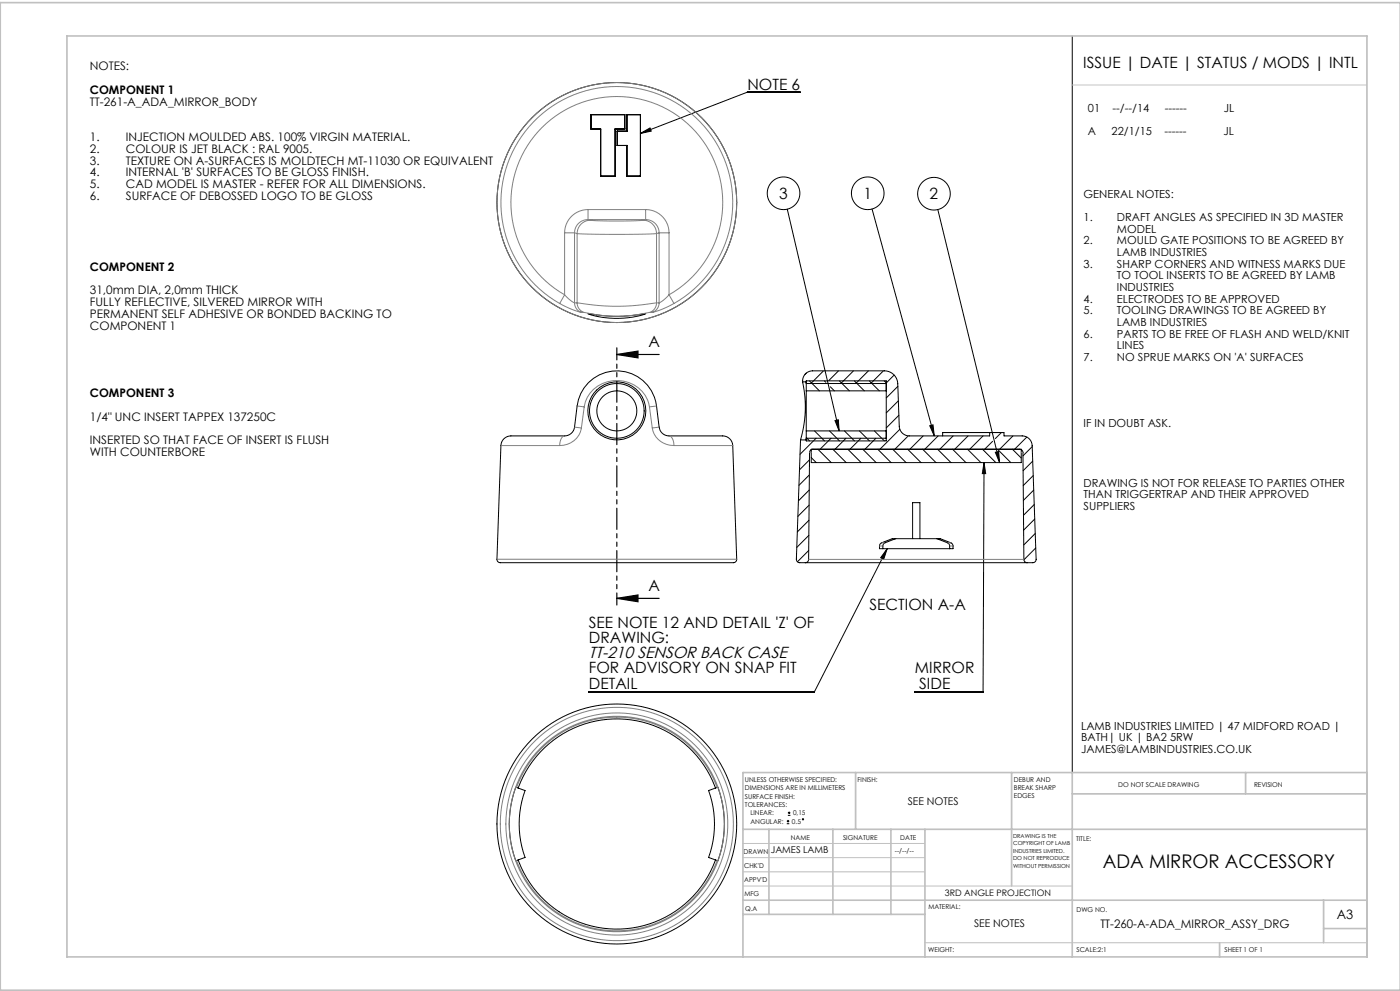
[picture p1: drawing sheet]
<svg xmlns="http://www.w3.org/2000/svg" width="420mm" height="297mm" viewBox="0 0 420 297" stroke-linecap="round" stroke-linejoin="round" font-family="sans-serif">
<g fill="none" stroke="#000" stroke-width=".3">
<path d="M321.7 10.8v220.7M177.3 34.4h10.2M177.3 34.4v4.3M180.2 38.7h-2.9M180.2 38.7v14.1M184.5 38.7h3M184.5 38.7v14.1M184.5 38.7h.1M185.1 39.3v4.3M185.1 39.3h3M185.1 39.3h.1M187.5 34.4v4.3"/>
<path d="M188.1 34.4h4M188.1 34.4v4.9M188.1 39.3h.1M192.1 34.4v18.4M192.1 34.4h.1M240.1 27.6h-15.9l-32.1 12.4M180.2 52.8h4.3M180.2 52.8h.1M185.2 43.6h-.1M188.1 52.8h4M188.1 43.6v9.2M188.1 43.6h-3"/>
<path d="M188.1 43.6h.1M188.1 52.8h.1M192.1 40l2.9-1.7 .4 1zM236.2 62.7l15.5 66.4M261.6 62.6l18.7 68M281.3 62.8l18.6 75.8M176.4 94a46.8 46.8 0 0 0 17.3 0 27.3 27.3 0 0 1-17.3 0zM240.8 114.4a3 3 0 0 1 3-3.3h21.5a4 4 0 0 1 4 3.9l.5 12.7a3 3 0 0 0 3 2.9h24.1v-1M240.8 114.4a34.5 34.5 0 0 1-.6 17.4M240.8 114.4h1.1M241.9 117.1v12M241.9 117.1v-3h24v18h-24v-3"/>
<path d="M241.9 117.1h24M241.9 114.9h24M241.9 111.8l-.5 .5M242.8 114.1l3 3M247 111.2l-3.7 3.7M247.3 114.1l.4 .5M247.8 114.9h.1M249.1 115.9l1.2 1.2M251.6 111.1l-3 2.9M251.8 114.1l3 3M256 111.1l-3.8 3.8M256.3 114.1l3 3"/>
<path d="M260.5 111.1l-3.8 3.8M260.8 114.1l3 3M265 111.1l-3.8 3.8M265.3 114.1l.6 .6M268.2 112.4l-2.5 2.5M269.4 115.8l-3.5 3.5M151.2 131.5a6.1 6.1 0 0 1 4.4-.9h12.3a3.5 3.5 0 0 0 4.3-2l.1-.4a31.9 31.9 0 0 1 2-10.3 12 12 0 0 1 12.7-6.6 12 12 0 0 1 10 10.4l.7 6.3a3 3 0 0 0 3 2.6h15.4a3.2 3.2 0 0 1 3.7 2.9l1.2 34.1a1.28 1.28 0 0 1-1.8 1h-68.9a1.03 1.03 0 0 1-1.2-1l1.2-34.1 .2-1.1zM240.2 131.8l-1.3 35.8a1 1 0 0 0 1 1h1.7M240.2 131.8h1.7M241.9 129.1h24M241.9 131.3h24M241.9 131.2l1 .9"/>
<path d="M242.8 137.8l-3 3M243.4 134.6h63v4h-63zM243.4 137.1l1.5 1.5M243.9 134.6a1 1 0 0 0-1 1l-.3 32a1 1 0 0 1-1 1M244.4 129.1l3 3M244.8 131.3l-4.8 4.9M245.4 134.6l4 4M248.8 129.1l3 3M249.3 131.3l-3.3 3.3M249.9 134.6l4 4M250.5 126l1-.2 .2 3.3zM253.3 129.1l3 3"/>
<path d="M253.8 131.3l-3.3 3.3M254.3 134.6l4 4M257.8 129.1l3 3M258.3 131.3l-3.3 3.3M258.8 134.6l4 4M262.3 129.1l3 3M262.8 131.3l-3.3 3.3M263.3 134.6l4 4M267.8 134.6l4 4M269.5 120.1l-3.6 3.7M269.7 124.5l-3.8 3.7M270 128.7l-6 5.9"/>
<path d="M272.3 134.6l4 4M272.5 130.6l-4 4M276.8 134.6l4 4M277 130.6l-4 4M278.9 127.6l1-.3 .4 3.3zM281.3 134.6l4 4M281.4 130.6l-4 4M282.8 130.6v-1h18.4v1h5.5a3 3 0 0 1 2.9 2.9l1.2 34.1a1 1 0 0 1-1 1h-1.6M285.8 134.6l4 4M285.9 130.6l-4 4M290.3 134.6l4 4M290.4 130.6l-4 4"/>
<path d="M294.8 134.6l4 4M294.9 130.6l-4 4M295.2 138.6l.5 3.3h-1zM295.2 138.6l-.3 68.8h-20.4M297.8 132.3l-2.4 2.3M298.6 135.6l1-.3 .3 3.3zM299.5 134.8l3.7 3.8M300.4 129.6l-1.8 1.8M303.7 134.6l2.7 2.7M303.9 130.6l-4 4M305.9 134.6a1 1 0 0 1 1 1l.3 32a1 1 0 0 0 1 1M308 131l-3.6 3.6"/>
<path d="M309.7 133.9l-2.8 2.7M309.8 138.2l-2.9 2.9M242.7 155.9l-3.5 3.5M242.7 151.4l-3.3 3.4M242.8 146.9l-3.3 3.2M242.8 142.3l-3.1 3.2M310 142.5l-3 3M310.1 146.9l-3.1 3.1M310.3 151.2l-3.3 3.2M310.4 155.5l-3.3 3.4M310.6 159.9l-3.5 3.4M241.6 168.6h66.6"/>
<path d="M242.6 165l-3.4 3.4M242.6 160.5l-3.6 3.6M264.9 164.4h20M266.2 164.4l-1.1 3.2-.9-.4zM266.2 164.4l-21.9 43h-67.7M268.7 161.4h-1l-3.4 1.4a1.52 1.52 0 0 0-.5 1.6h1.1M268.7 161.4l-3.5 1.5-.3 .5v1M268.7 161.4h12.3M273.8 161.4v-10.8h2.2v10.8M281 161.4h1.1l3.5 1.5 .3 .5v1h-1M281 161.4l3.5 1.4a1.52 1.52 0 0 1 .4 1.6M310.7 164.2l-3.5 3.6"/>
<path d="M154.7 235.9l2.8 1a29.3 29.3 0 0 0 0 20.1l-2.8 1a32.3 32.3 0 0 1 0-22.1zM155.4 236.2a31.5 31.5 0 0 1 29.6-20.7 31.5 31.5 0 0 1 29.6 20.7M212.6 236.9l2.8-1a32.3 32.3 0 0 1 0 22.1l-2.8-1a29.3 29.3 0 0 0 0-20.1zM155.4 257.7a31.5 31.5 0 0 0 29.6 20.8 31.5 31.5 0 0 0 29.6-20.8M236 246.9h.8M236 246.1h.8M236.4 244.4h.7M236.4 243.6h.7M236.4 245.7v.8M236.7 243.2v.8"/>
<circle cx="235.1" cy="57.9" r="4.9"/>
<circle cx="260.3" cy="57.9" r="4.9"/>
<circle cx="280.2" cy="58.1" r="4.9"/>
<circle cx="185" cy="60.7" r="36"/>
<circle cx="185" cy="123.1" r="8.2"/>
<circle cx="185" cy="123.1" r="6"/>
<circle cx="185" cy="123.1" r="8.7"/>
<circle cx="185" cy="247" r="36"/>
<circle cx="240.9" cy="245.5" r=".19"/>
</g>
<path d="M185 106.2l6.4-1v2.1zM185 106.2h12.7M185 179.3l6.4-1v2zM185 179.3h12.7" fill="none" stroke="#000" stroke-width=".35"/>
<path d="M185 104.2v77.1" fill="none" stroke="#000" stroke-width=".35" stroke-dasharray="6.3 1.3 1.3 1.3 1.3 1.3" stroke-dashoffset="2.7"/>
<path d="M321.7 25.5h88.4M222.9 257h54.6M222.9 252.8h54.6M222.9 265.5h98.8M222.9 261.3h54.6M277.5 282.5h132.6" fill="none" stroke="#c0c0c0" stroke-width=".3"/>
<g fill="none" stroke="#c0c0c0" stroke-width=".5">
<path d="M20.1 10.8h390v276h-390zM420 .8h-419.9v296h419.9M256.7 231.5v17M303.5 231.5v34M321.7 231.5v55.3M321.7 237.9h88.4M373.7 231.5v6.4M410.1 231.5h-187.2v55.3M222.9 248.5h187.2M230.7 248.5v25.5M249.9 248.5v25.5M267.3 248.5v25.5"/>
<path d="M277.5 248.5v38.3M222.9 274h54.6M222.9 269.8h187.2M397.1 269.8v12.7M397.1 278.3h13M365.9 282.5v4.3"/>
</g>
<g fill="#000">
<path d="M192.1 40l2.9-1.7 .4 1zM278.9 127.6l1-.3 .4 3.3zM298.6 135.6l1-.3 .3 3.3zM250.5 126l1-.2 .2 3.3zM266.2 164.4l-1.1 3.2-.9-.4zM295.2 138.6l.5 3.3h-1z"/>
<path d="M185 106.2l6.4-1v2.1zM185 179.3l6.4-1v2z"/>
</g>
<g fill="none" stroke="#808080" stroke-width=".3">
<path d="M169.4 69.8h3M169.4 69.8v18.5M172.4 69.8l.7 .2M172.4 69.8v21M173.1 70l11.9 .2 12-.2M173.1 70v20.8M176.4 65.8a4 4 0 0 0-4 4M176.4 62.8v3M176.4 62.8a7 7 0 0 0-7 7M176.4 65.8l.7 .2M176.4 65.8h17.3M176.4 62.8h17.3"/>
<path d="M177.1 66l7.9 .2 8-.2M177.1 66a4 4 0 0 0-4 4M193 66a4 4 0 0 1 4 4M193.7 65.8a4 4 0 0 1 4 4M193.7 62.8a7 7 0 0 1 7 7M193.7 62.8v3M193.7 65.8l-.7 .2M197 70v20.8M197.7 69.8h3M197.7 69.8l-.7 .2M197.7 69.8v21M200.7 69.8v18.5"/>
<path d="M167.9 91a34.8 34.8 0 0 1-9.6-52.6 34.8 34.8 0 0 1 53.4 0 34.8 34.8 0 0 1-9.5 52.6M167.9 91a23.8 23.8 0 0 0 6.5 2.6M169.4 88.3l1.5 1.5 1.5 1M169.4 88.3l-1.5 2.7M169.4 88.3a31.8 31.8 0 0 1-8.7-48 31.8 31.8 0 0 1 48.7 0 31.8 31.8 0 0 1-8.7 48M172.4 90.8a3 3 0 0 0 2 2.8M172.4 90.8h.7M173.1 90.8a69.9 69.9 0 0 0 23.9 0M173.1 90.8a3 3 0 0 0 2.2 2.8M174.4 93.6h.9M175.3 93.6a42.4 42.4 0 0 0 19.5 0M195.7 93.6h-.9"/>
<path d="M197 90.8a3 3 0 0 1-2.2 2.8M197.7 90.8a3 3 0 0 1-2 2.8M197.7 90.8h-.7M200.7 88.3l-1.4 1.5-1.6 1M200.7 88.3l1.5 2.7M202.2 91a24.3 24.3 0 0 1-6.5 2.6M150.3 133.5h17.6M169.4 130.6a2.62 2.62 0 0 0-1.5 2.9M172.4 128l2 .3M173.1 121.7l2.2 .2M174.4 128.3a6.3 6.3 0 0 1-6.5 5.2M175.3 121.9a10.1 10.1 0 0 1 16.2-5.7 8.8 8.8 0 0 1 3.3 5.7"/>
<path d="M175.3 121.9l-.9 6.4M194.8 121.9l.9 6.4M195.7 128.3a6.3 6.3 0 0 0 6.5 5.2M197 121.7l-2.2 .2M197.7 128l-2 .3M200.7 130.6a2.62 2.62 0 0 1 1.5 2.9M202.2 133.5h17.6M242.9 135.6h.5M306.4 135.6h.5M149.1 167.6h71.9M242.6 167.6h64.6M263.8 163.6h1.1"/>
<path d="M264.5 162.7h1M284.3 162.7h1M284.9 163.6h1M155 236a32 32 0 0 1 30-21.1 32 32 0 0 1 30.1 21.1M155 257.9a32 32 0 0 0 30 21.1 32 32 0 0 0 30.1-21.1"/>
<circle cx="185" cy="60.7" r="36"/>
<circle cx="185" cy="247" r="35"/>
<circle cx="185" cy="247" r="33.3"/>
<circle cx="185" cy="247" r="32.3"/>
</g>
<text font-size="5.6" x="330.9" y="260.2">ADA MIRROR ACCESSORY</text>
<text font-size="4.8" x="176.7" y="197.3">TT-210 SENSOR BACK CASE</text>
<g font-size="4.7">
<text x="325" y="20.5">ISSUE | DATE | STATUS / MODS | INTL</text>
<text x="224.2" y="27">NOTE 6</text>
<text x="233.8" y="59.6">3</text>
<text x="259" y="59.6">1</text>
<text x="278.9" y="59.7">2</text>
<text x="194.6" y="104.1">A</text>
<text x="194.6" y="177.2">A</text>
<text x="260.9" y="182.7">SECTION A-A</text>
<text x="176.7" y="188.3">SEE NOTE 12 AND DETAIL 'Z' OF</text>
<text x="176.7" y="192.8">DRAWING:</text>
<text x="176.7" y="201.8">FOR ADVISORY ON SNAP FIT</text>
<text x="274.5" y="201.8">MIRROR</text>
<text x="176.7" y="206.4">DETAIL</text>
<text x="275.8" y="206.4">SIDE</text>
</g>
<text font-size="3.9" x="401" y="275.4">A3</text>
<g font-size="3.5">
<text x="27" y="21.1">NOTES:</text>
<text x="27" y="28.1">COMPONENT 1</text>
<text x="27" y="31.7">TT-261-A_ADA_MIRROR_BODY</text>
<text x="27" y="42.3">1.</text>
<text x="27" y="45.8">2.</text>
<text x="37.8" y="42.3">INJECTION MOULDED ABS. 100% VIRGIN MATERIAL.</text>
<text x="37.8" y="45.8">COLOUR IS JET BLACK : RAL 9005.</text>
<text x="27" y="49.3">3.</text>
<text x="27" y="52.8">4.</text>
<text x="37.8" y="49.3">TEXTURE ON A-SURFACES IS MOLDTECH MT-11030 OR EQUIVALENT</text>
<text x="37.8" y="52.8">INTERNAL 'B' SURFACES TO BE GLOSS FINISH.</text>
<text x="27" y="56.4">5.</text>
<text x="27" y="59.9">6.</text>
<text x="37.8" y="56.4">CAD MODEL IS MASTER - REFER FOR ALL DIMENSIONS.</text>
<text x="37.8" y="59.9">SURFACE OF DEBOSSED LOGO TO BE GLOSS</text>
<text x="27" y="81.1">COMPONENT 2</text>
<text x="27" y="88.2">31,0mm DIA, 2,0mm THICK</text>
<text x="27" y="91.7">FULLY REFLECTIVE, SILVERED MIRROR WITH</text>
<text x="27" y="95.3">PERMANENT SELF ADHESIVE OR BONDED BACKING TO</text>
<text x="27" y="98.8">COMPONENT 1</text>
<text x="27" y="119.1">COMPONENT 3</text>
<text x="27" y="126.2">1/4&quot; UNC INSERT TAPPEX 137250C</text>
<text x="27" y="133.2">INSERTED SO THAT FACE OF INSERT IS FLUSH</text>
<text x="27" y="136.7">WITH COUNTERBORE</text>
<text x="330.1" y="278.1">TT-260-A-ADA_MIRROR_ASSY_DRG</text>
</g>
<g font-size="3.3">
<text x="326.4" y="33.5">01</text>
<text x="333.8" y="33.5">--/--/14</text>
<text x="349.4" y="33.5">------</text>
<text x="367.2" y="33.5">JL</text>
<text x="326.4" y="40.5">A</text>
<text x="333.5" y="40.5">22/1/15</text>
<text x="349.3" y="40.5">------</text>
<text x="367" y="40.5">JL</text>
<text x="325.1" y="59.2">GENERAL NOTES:</text>
<text x="325.1" y="66.2">1.</text>
<text x="335.1" y="66.2">DRAFT ANGLES AS SPECIFIED IN 3D MASTER</text>
<text x="335.1" y="69.7">MODEL</text>
<text x="325.1" y="73.2">2.</text>
<text x="335.1" y="73.2">MOULD GATE POSITIONS TO BE AGREED BY</text>
<text x="335.1" y="76.7">LAMB INDUSTRIES</text>
<text x="325.1" y="80.2">3.</text>
<text x="335.1" y="80.2">SHARP CORNERS AND WITNESS MARKS DUE</text>
<text x="335.1" y="83.7">TO TOOL INSERTS TO BE AGREED BY LAMB</text>
<text x="335.1" y="87.2">INDUSTRIES</text>
<text x="325.1" y="90.7">4.</text>
<text x="325.1" y="94.2">5.</text>
<text x="335.1" y="90.7">ELECTRODES TO BE APPROVED</text>
<text x="335.1" y="94.2">TOOLING DRAWINGS TO BE AGREED BY</text>
<text x="325.1" y="101.2">6.</text>
<text x="335.1" y="97.7">LAMB INDUSTRIES</text>
<text x="335.1" y="101.2">PARTS TO BE FREE OF FLASH AND WELD/KNIT</text>
<text x="335.1" y="104.7">LINES</text>
<text x="325.1" y="108.2">7.</text>
<text x="335.1" y="108.2">NO SPRUE MARKS ON 'A' SURFACES</text>
<text x="325.1" y="127.8">IF IN DOUBT ASK.</text>
<text x="325.1" y="145.9">DRAWING IS NOT FOR RELEASE TO PARTIES OTHER</text>
<text x="325.1" y="149.4">THAN TRIGGERTRAP AND THEIR APPROVED</text>
<text x="325.1" y="152.9">SUPPLIERS</text>
<text x="324.4" y="218.7">LAMB INDUSTRIES LIMITED | 47 MIDFORD ROAD |</text>
<text x="324.4" y="222.2">BATH| UK | BA2 5RW</text>
<text x="324.4" y="225.7">JAMES@LAMBINDUSTRIES.CO.UK</text>
</g>
<g font-size="3.2">
<text x="272.3" y="241.2">SEE NOTES</text>
<text x="292.2" y="277.7">SEE NOTES</text>
</g>
<text font-size="2.8" x="231.2" y="255.6">JAMES LAMB</text>
<text font-size="2.7" x="283.5" y="268.5">3RD ANGLE PROJECTION</text>
<g font-size="2">
<text x="223.5" y="234.4">UNLESS OTHERWISE SPECIFIED:</text>
<text x="223.5" y="236.9">DIMENSIONS ARE IN MILLIMETERS</text>
<text x="223.5" y="239.4">SURFACE FINISH:</text>
<text x="257.2" y="234.4">FINISH:</text>
<text x="304.2" y="234.3">DEBUR AND</text>
<text x="304.2" y="236.8">BREAK SHARP</text>
<text x="304.2" y="239.3">EDGES</text>
<text x="335.5" y="235.8">DO NOT SCALE DRAWING</text>
<text x="376.2" y="236">REVISION</text>
<text x="223.5" y="241.9">TOLERANCES:</text>
<text x="225.1" y="244.4">LINEAR:</text>
<text x="237.9" y="244.4">0,15</text>
<text x="225.1" y="246.9">ANGULAR:</text>
<text x="237.2" y="251.8">NAME</text>
<text x="237.6" y="246.9">0.5</text>
<text x="252.9" y="251.7">SIGNATURE</text>
<text x="270.1" y="251.7">DATE</text>
<text x="223.1" y="255.9">DRAWN</text>
<text x="268.4" y="255.6">--/--/--</text>
<text x="322.8" y="252">TITLE:</text>
<text x="223.3" y="260.1">CHK'D</text>
<text x="223.3" y="264.2">APPV'D</text>
<text x="223.3" y="268.6">MFG</text>
<text x="223.5" y="272.9">Q.A</text>
<text x="278.5" y="272.3">MATERIAL:</text>
<text x="323" y="273.4">DWG NO.</text>
<text x="278.5" y="285.3">WEIGHT:</text>
<text x="323" y="285.4">SCALE:2:1</text>
<text x="367.4" y="285.4">SHEET 1 OF 1</text>
</g>
<g font-size="1.7">
<text x="303.9" y="251.1">DRAWING IS THE</text>
<text x="303.9" y="253.4">COPYRIGHT OF LAMB</text>
<text x="303.9" y="255.6">INDUSTRIES LIMITED.</text>
<text x="303.9" y="257.9">DO NOT REPRODUCE</text>
<text x="303.9" y="260.1">WITHOUT PERMISSION</text>
</g>
</svg>
